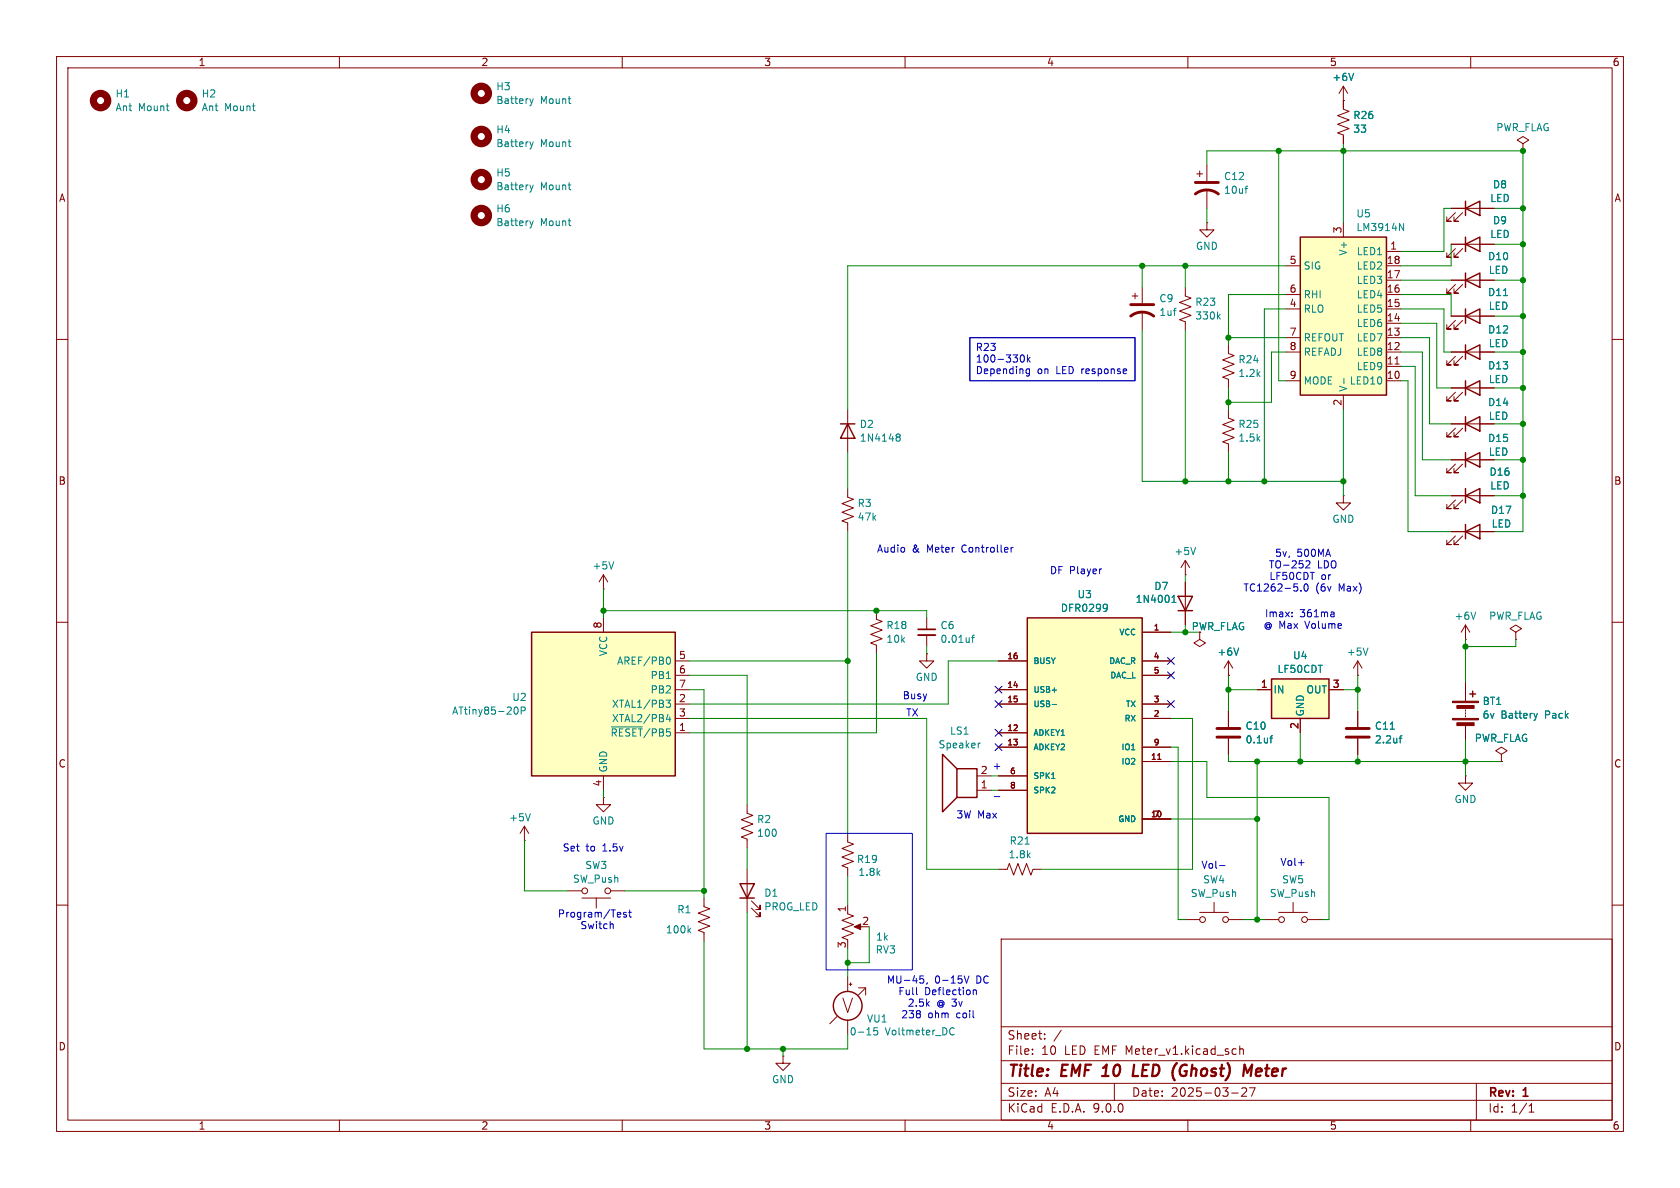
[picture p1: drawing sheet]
<svg xmlns="http://www.w3.org/2000/svg" width="297mm" height="210mm" viewBox="0 0 297 210" stroke-linecap="round" stroke-linejoin="round" font-family="sans-serif">
<g fill="none" stroke="#840000" stroke-width=".18">
<path d="M10 10h277v190h-277zM12 12h273v186h-273zM60 10v2M110 10v2M160 10v2M210 10v2M237.5 15.2v4.1l1 .4-2 .7 2 .8-2 .8 2 .7-2 .8 1 .4v1.5M237.5 17.8h.1M237.5 15.2l-.8 1.3M237.5 15.2l.8 1.3M260 10v2M269.2 25.4l1.1-.6-1.1-.7-1 .7 1 .6v1.3"/>
<path d="M269.2 26.7h.1M209.5 50.8v1.5l1.1 .4-2.1 .8 2.1 .7-2.1 .8 2.1 .8-2.1 .7 1 .4v1.5M10 60h2M217.2 72.4v1.5l1 .4-2 .8 2 .7-2 .8 2 .7-2 .8 1 .4v1.5M256.5 68.6h7.7M256.5 74.9h7.7M257.3 69.3l-1.5 1.6h.7h-.7v-.8M257.3 75.7l-1.5 1.5h.7h-.7v-.7M258.6 69.3l-1.6 1.6h.8h-.8v-.8M258.6 75.7l-1.6 1.5h.8h-.8v-.7M285 60h2M237.5 87.6v1.3h1.3l-1.3 1.3-1.3-1.3h1.3"/>
<path d="M237.5 87.6h.1M10 110h2M212.1 111.8v1.2l1 .7-1 .6-1-.6 1-.7M217.2 119.4h.1M217.2 116.8v2.6M217.2 116.8l-.8 1.3M217.2 116.8l.7 1.3M240 119.4h.1M240 116.8l-.7 1.3M240 116.8l.8 1.3M240 116.8v2.6M285 110h2"/>
<path d="M214.6 159.5v1.8M10 160h2M177 166h108v32h-108zM209.5 162.6h2.6M212.1 161.3h5.1M217.2 162.6h2.5M285 160h2M60 198v2M110 198v2M160 198v2M177 194.5h108M177 191.5h108"/>
<path d="M177 187.5h108M177 181.5h108M182.5 186.3v.1M182.5 185.5v.1M184.7 183.6v.1M184.7 182.8v.1M187.6 182.1l-1.3 2M197 191.5v3M210 198v2M217.7 193.2h1.2M218.4 185.4l.1 .1M218.5 186.3l-.1 .1"/>
<path d="M219.2 184.9v1.5M219.2 185.5l.2-.1 .3 .1 .1 .9M220.3 192.4v.5l-.8 .9h.9M220.9 192.3h1l-.7 1.5M260 198v2M261 191.5v6.5M270.3 196.6h.9M270.3 195.5l.4-.4v1.5"/>
<circle cx="212.6" cy="162.6" r=".51"/>
<circle cx="216.7" cy="162.6" r=".51"/>
</g>
<path d="M200.5 188.2l-.2 2h.9M208.1 187.9l-.1 .1M208.6 189.7l.2 .4 .3 .1M209.1 188.3l-.5 .8M220.5 189.6l.9-1.4-.3 2M222.4 188.9l-.3 .3-.1 .7 .3 .3h.3M223 189.4l-.9 .1" fill="none" stroke="#840000" stroke-width=".4"/>
<path d="M239.3 13l-.4 1.2M215.4 55.9l.3 .5M215.7 55.6l-.5 .4M219 114.6l-.4 1.2M241.8 114.6l-.4 1.2" fill="none" stroke="#008484" stroke-width=".18"/>
<path d="M259.1 68.6l2.5-1.3v2.6zM259.1 74.9l2.5-1.2v2.5zM259.1 67.3v2.6M259.1 73.7v2.5" fill="none" stroke="#840000" stroke-width=".25"/>
<path d="M229.9 41.9h15.2v28h-15.2z" fill="#ffffc2"/>
<g fill="none" stroke="#840000" stroke-width=".25">
<path d="M259.1 36.8l2.5-1.2v2.5zM259.1 35.6v2.5M229.9 41.9h15.2v28h-15.2zM259.1 49.5l2.5-1.2v2.5zM259.1 55.9l2.5-1.3v2.6zM259.1 43.2l2.5-1.3v2.6zM259.1 41.9v2.6M259.1 48.3v2.5M259.1 54.6v2.6M259.1 62.2l2.5-1.2v2.5zM259.1 61v2.5M259.1 94l2.5-1.3v2.6z"/>
<path d="M259.1 81.3l2.5-1.3v2.6zM259.1 87.6l2.5-1.2v2.5zM259.1 80v2.6M259.1 86.4v2.5M259.1 92.7v2.6M259.8 122.7h1.1M260.3 122.2v1"/>
</g>
<g fill="none" stroke="#840000" stroke-width=".18">
<path d="M211.6 30.7h1M212.1 30.2v1M213.4 39.4v1.2h1.2l-1.2 1.3-1.3-1.3h1.3M213.4 39.4h.1M213.4 29.2v2.8M213.4 33.5v3.3M237.5 39.4v2.5M256.5 36.8h7.7M257.3 37.6l-1.5 1.5h.7h-.7v-.7M258.6 37.6l-1.6 1.5h.8h-.8v-.7M227.3 47h2.6M227.3 52.1h2.6"/>
<path d="M227.3 54.6h2.6M227.3 59.7h2.6M245.1 47h2.5M245.1 52.1h2.5M245.1 54.6h2.5M245.1 59.7h2.5M245.1 44.5h2.5M245.1 49.5h2.5M245.1 57.2h2.5M256.5 49.5h7.7M256.5 55.9h7.7M256.5 43.2h7.7"/>
<path d="M257.3 50.3l-1.5 1.5h.7h-.7v-.7M257.3 56.6l-1.5 1.6h.7h-.7v-.8M257.3 43.9l-1.5 1.6h.7h-.7v-.8M258.6 50.3l-1.6 1.5h.8h-.8v-.7M258.6 56.6l-1.6 1.6h.8h-.8v-.8M258.6 43.9l-1.6 1.6h.8h-.8v-.8M217.2 61v1.5l1 .4-2 .7 2 .8-2 .8 2 .7-2 .8 1 .4v1.5M227.3 62.2h2.6M227.3 67.3h2.6M237.5 69.9v2.5M245.1 62.2h2.5M245.1 67.3h2.5"/>
<path d="M245.1 64.8h2.5M246.6 64.4h.7M256.5 62.2h7.7M257.3 63l-1.5 1.5h.7h-.7v-.7M258.6 63l-1.6 1.5h.8h-.8v-.7M256.5 94h7.7M256.5 81.3h7.7M256.5 87.6h7.7M257.3 94.7l-1.5 1.6h.7h-.7v-.8M257.3 82l-1.5 1.6h.7h-.7v-.8M257.3 88.4l-1.5 1.5h.7h-.7v-.7M258.6 94.7l-1.6 1.6h.8h-.8v-.8"/>
<path d="M258.6 82l-1.6 1.6h.8h-.8v-.8M258.6 88.4l-1.6 1.5h.8h-.8v-.7M259.1 113h.1M259.1 110.5l-.8 1.3M259.1 110.5l.7 1.3M259.1 110.5v2.5M268 111.8l1-.7-1-.6-1 .6 1 .7v1.2M268 113h.1M217.2 125.7v2.8M217.2 130.6v2.8M240 125.7v2.8M240 130.6v2.8"/>
<path d="M259.1 137.2v1.2h1.2l-1.2 1.3-1.3-1.3h1.3M259.1 137.2h.1M259.1 120.7v3.3M259.1 125.5v.2M259.1 126v.2M259.1 126.5v.2M259.1 128.3v2.5M265.4 133.4l1-.7-1-.6-1 .6 1 .7v1.2M265.4 134.6h.1M228.6 159.5v1.8M223.5 162.6h2.6M226.1 161.3h5"/>
<path d="M231.1 162.6h2.6"/>
<circle cx="226.6" cy="162.6" r=".51"/>
<circle cx="230.6" cy="162.6" r=".51"/>
</g>
<path d="M220.1 33.3h.5M220.6 32.9l-.3 .1M247.4 39.5l.7 1.3v-1.3M265.8 52.3h.7M237.6 66.9v1M260.9 108.2l-.4 1.3M224.5 130.5h.5M225 130.1l-.3 .1v1.1M245.8 128.9h.7M247.4 130.5h.4M247.8 130.1l-.3 .1v1.1M271.8 126.1l-.3 .9" fill="none" stroke="#008484" stroke-width=".18"/>
<path d="M211.3 34.3a3.3 3.3 0 0 1 4.1 0M211.3 32.3h4.1M215.1 128.8h4.1M215.1 130.3h4.1M238 128.8h4.1M238 130.3h4.1" fill="none" stroke="#840000" stroke-width=".51"/>
<g fill="#840000" stroke="#840000" stroke-width=".18">
<path d="M256.8 124h4.6v.2h-4.6z"/>
<path d="M256.8 127h4.6v.3h-4.6z"/>
<path d="M257.6 124.7h3v.5h-3z"/>
<path d="M257.6 127.8h3v.5h-3z"/>
</g>
<path d="M224.8 120h10.1v7h-10.1z" fill="#ffffc2"/>
<g fill="none" stroke="#840000" stroke-width=".25">
<path d="M224.8 120h10.1v7h-10.1zM130.8 156.2h2.5l-1.2 2.6zM130.8 158.8h2.5"/>
<circle cx="149.9" cy="177.8" r="2.54"/>
</g>
<g fill="none" stroke="#840000" stroke-width=".18">
<path d="M222.2 121.9h2.6M229.9 127v2.5M234.9 121.9h2.6M124.5 158.8v1.5l1 .4-2.1 .7 2.1 .8-2.1 .7 2.1 .8-2.1 .8 1.1 .3v1.6M132.1 142.2v1.6l1 .3-2 .8 2 .8-2 .7 2 .8-2 .8 1 .3v1.6M132.1 153.7v7.6M132.8 159.3l1.6 1.5v-.8v.8h-.8M149.9 147.3v1.5l1 .4-2.1 .8 2.1 .7-2.1 .8 2.1 .8-2.1 .7 1.1 .4v1.5M176.5 153.7h1.6l.3-1 .8 2 .8-2 .7 2 .8-2 .7 2 .4-1h1.5M132.8 160.5l1.6 1.6v-.8v.8h-.8M148 179.7l-1.3 1.3M149.9 161.5l1 .4-2.1 .8 2.1 .7-2.1 .8 2.1 .8-2.1 .7 1.1 .4v.3"/>
<path d="M149.9 160v1.3M149.9 172.7v2.6M150.1 174h.5M150.4 173.7v.5M151.4 163.8h1M151.8 174.6h1.2v1.3M153 174.6l-1.2 1.3M138.4 186.7v1.3h1.3l-1.3 1.2-1.2-1.2h1.2M138.4 186.7h.1M149.9 180.3v2.6"/>
</g>
<path d="M151 163.8l1.1-.5v1z" fill="#840000" stroke="#840000" stroke-width=".18"/>
<path d="M181.2 149.2h.7M121.8 164.4l.3 .5M122.1 164.1l-.5 .5M155.1 181.7h-.6v.6l.1-.1h.5l.1 .2-.1 .4-.2 .2-.4-.2M168.1 181.7h.3l.3 .1M168.7 182.8l-.3 .2-.3-.1" fill="none" stroke="#008484" stroke-width=".18"/>
<path d="M181.6 109.2h20.3v38.1h-20.3z" fill="#ffffc2"/>
<path d="M181.6 109.2h20.3v38.1h-20.3zM208.3 105.4h2.5l-1.3 2.6zM208.3 108h2.5M169.2 135.9h3.5v5.1h-3.5zM169.2 135.9l-2.6-2.5v10.1l2.6-2.5" fill="none" stroke="#840000" stroke-width=".25"/>
<g fill="none" stroke="#840000" stroke-width=".18">
<path d="M200.2 52.3h1M200.7 51.8v1M201.9 50.8v2.8M201.9 55.1v3.3M209.5 99.1l-.7 1.2M209.5 99.1l.8 1.2M209.5 99.1v2.5M154.9 108v1.5l1.1 .4-2.1 .7 2.1 .8-2.1 .7 2.1 .8-2.1 .8 1 .3v1.6M163.8 115.6v1.2h1.3l-1.3 1.3-1.2-1.3h1.2M163.8 115.6h.1M163.8 109.2v2.1M163.8 112.3v2"/>
<path d="M176.5 116.8h5.1M201.9 116.8h5.1M201.9 111.8h5.1M201.9 119.4h5.1M209.5 101.6h.1M209.5 102.9v7.6M172.7 137.2h2.6M172.7 139.7h2.6M176.5 121.9h5.1M176.5 124.5h5.1M176.5 129.5h5.1M176.5 132.1h5.1"/>
<path d="M176.5 137.2h5.1M176.5 139.7h5.1M201.9 124.5h5.1M201.9 132.1h5.1M201.9 127h5.1M201.9 134.6h5.1M204.7 134.2h.5M92.7 148.6h.1M92.7 146.1l-.8 1.2M92.7 146.1l.8 1.2M92.7 146.1v2.5M100.3 157.5h2.6"/>
<path d="M102.9 158.8h5M105.4 158.8v1.7M106.7 141v1.2h1.2l-1.2 1.3-1.3-1.3h1.3M106.7 141h.1M107.9 157.5h2.6M201.9 144.8h5.1"/>
<circle cx="103.4" cy="157.5" r=".51"/>
<circle cx="107.4" cy="157.5" r=".51"/>
</g>
<g fill="none" stroke="#008484" stroke-width=".18">
<path d="M207.4 54.9h.5M207.8 54.5h.1M211.4 96.8l-.5 1.2M171.8 112.7h.5M172.3 112.3l-.4 .2v1.1M195.5 106.8l.2 .1a1.03 1.03 0 0 1-.2 1.1M195.8 107.4l-.3 .2M207.2 106.5h.7M207.2 105.6l.3-.4v1.3M173.3 131.4l-.3 .1M185.9 137.6h.6M186 124.5h.8"/>
<path d="M93.8 143.8l-.5 1.3"/>
</g>
<path d="M162.3 111.3h3.1" fill="none" stroke="#840000" stroke-width=".3"/>
<path d="M162.3 112.3h3.1" fill="none" stroke="#840000" stroke-width=".33"/>
<path d="M199.9 55.9a3.3 3.3 0 0 1 4.1 0M199.9 53.8h4.1" fill="none" stroke="#840000" stroke-width=".51"/>
<path d="M94 111.8h25.4v25.4h-25.4z" fill="#ffffc2"/>
<path d="M148.6 74.9h2.5M149.9 74.9l1.2 2.6h-2.5zM94 111.8h25.4v25.4h-25.4z" fill="none" stroke="#840000" stroke-width=".25"/>
<g fill="none" stroke="#840000" stroke-width=".18">
<path d="M237.5 17.8h.1M237.5 17.8v1.3M237.5 24.1v1.3M256.5 36.8h2.6M261.6 36.8h2.6M256.5 49.5h2.6M256.5 55.9h2.6M256.5 43.2h2.6M261.6 49.5h2.6M261.6 55.9h2.6M261.6 43.2h2.6M149.9 72.4v7.6"/>
<path d="M256.5 74.9h2.6M256.5 68.6h2.6M256.5 62.2h2.6M261.6 74.9h2.6M261.6 68.6h2.6M261.6 62.2h2.6M149.9 86.4v1.5l1 .4-2.1 .7 2.1 .8-2.1 .8 2.1 .7-2.1 .8 1.1 .4v1.5M256.5 94h2.6M256.5 81.3h2.6M256.5 87.6h2.6M261.6 94h2.6M261.6 81.3h2.6"/>
<path d="M261.6 87.6h2.6M106.7 104.1h.1M106.7 101.6v2.5M106.7 109.2v2.6M106.7 101.6l-.8 1.3M106.7 101.6l.7 1.3M119.4 116.8h2.5M119.4 119.4h2.5M176.5 116.8h5.1M201.9 116.8h5.1M201.9 119.4h5.1M201.9 111.8h5.1"/>
<path d="M209.5 102.9v2.5M209.5 108v2.5M217.2 119.4h.1M106.7 137.2v2.5M119.4 121.9h2.5M119.4 124.5h2.5M119.4 127h2.5M119.4 129.5h2.5M176.5 121.9h5.1M176.5 124.5h5.1M176.5 129.5h5.1M176.5 132.1h5.1"/>
<path d="M176.5 137.2h5.1M176.5 139.7h5.1M201.9 124.5h5.1M201.9 127h5.1M201.9 132.1h5.1M201.9 134.6h5.1M204.7 134.2h.5M217.2 125.7v2.8M217.2 130.6v2.8M222.2 121.9h2.6M229.9 127v2.5M234.9 121.9h2.6"/>
<path d="M240 125.7v2.8M240 130.6v2.8M259.1 120.7v2.5M259.1 128.3v2.5M265.4 134.6h.1M201.9 144.8h5.1"/>
</g>
<g fill="none" stroke="#008484" stroke-width=".18">
<path d="M93.7 17.5l.3 .8M94 18.3l-.2 .4M94.3 17.5l-.3 .8M239.3 13l-.4 1.2M93.7 25.1l.3 .8M93.7 39l.3 .9M93.7 32.7l.3 .8M94 25.9l-.2 .4M94 39.9l-.2 .4M94 33.5l-.2 .4M94.3 25.1l-.3 .8M94.3 39l-.3 .9"/>
<path d="M94.3 32.7l-.3 .8M265.8 52.3h.7M158.5 77.2l.2 .1M158.5 76.8l.4-.1 .2 .1v.2l-.2 .3M158.7 77.3h.2M158.7 77.3h-.2M158.9 77.3l.2 .2v.4l-.2 .1-.4-.1M108.5 99.3l-.4 1.3M118 116.2l.1-.1a.68 .68 0 0 1 .4 .7 .68 .68 0 0 1-.4 .6h-.1M195.5 106.8l.2 .1a1.03 1.03 0 0 1-.2 1.1M195.8 107.4l-.3 .2M207.2 106.5h.7"/>
<path d="M207.2 105.6l.3-.4v1.3M219 114.6l-.4 1.2M91.1 125h.1a.68 .68 0 0 1 .4 .6 .68 .68 0 0 1-.4 .7l-.1-.1M92.1 125.6h.6l.2-.2-.1-.3-.7-.1v1.3M108.1 128.5h5.5M117.7 123.8h.8l-.4 .5 .4 .1v.5l-.2 .1h-.5M118.1 126.2l-.3 1h.8M118.4 126.7v.9M185.9 137.6h.6M186 124.5h.8M224.5 130.5h.5M225 130.1l-.3 .1v1.1"/>
<path d="M245.8 128.9h.7M247.4 130.5h.4M247.8 130.1l-.3 .1v1.1M271.8 126.1l-.3 .9"/>
</g>
<g fill="none" stroke="#840000" stroke-width="1.3">
<circle cx="17.8" cy="17.8" r="1.27"/>
<circle cx="33" cy="17.8" r="1.27"/>
<circle cx="85.1" cy="16.5" r="1.27"/>
<circle cx="85.1" cy="38.1" r="1.27"/>
<circle cx="85.1" cy="31.7" r="1.27"/>
<circle cx="85.1" cy="24.1" r="1.27"/>
</g>
<g fill="none" stroke="#008400" stroke-width=".18">
<path d="M213.4 29.2v-2.5h55.8v67.3h-5M213.4 36.8v2.6M226.1 26.7v40.6h1.2M237.5 25.4v14M256.5 36.8h-1.2v7.7h-7.7M264.2 36.8h5M201.9 58.4v26.7h35.6M201.9 47v3.8M209.5 47v3.8M209.5 58.4v26.7M217.2 59.7h10.1M227.3 54.6h-3.8v30.5"/>
<path d="M227.3 52.1h-10.1v8.9M227.3 47h-77.4v25.4M247.6 54.6h7.7v7.6h1.2M247.6 52.1h8.9v3.8M247.6 59.7h5.1v15.2h3.8M247.6 57.2h6.4v11.4h2.5M247.6 49.5h8.9M256.5 43.2v3.8h-8.9M264.2 55.9h5M264.2 43.2h5M264.2 49.5h5M217.2 68.6v3.8"/>
<path d="M227.3 62.2h-2.5v8.9h-7.6M237.5 72.4v15.2M247.6 62.2h3.9v19.1h5M247.6 67.3h1.3v26.7h7.6M247.6 64.8h2.6v22.8h6.3M264.2 62.2h5M264.2 68.6h5M264.2 74.9h5M149.9 80v6.4M149.9 94v53.3M217.2 80v5.1M264.2 81.3h5"/>
<path d="M264.2 87.6h5M106.7 108h57.1v1.2M106.7 104.1v5.1M121.9 119.4h10.2v22.8M121.9 116.8h28M154.9 115.6v13.9h-33M163.8 114.3v1.3M176.5 116.8h-8.9v7.7h-45.7M207 111.8h5.1M209.5 101.6v1.3M209.5 110.5v1.3M217.2 119.4v6.3"/>
<path d="M240 119.4v6.3M259.1 113v7.7M268 113v1.3h-8.9M106.7 139.7v1.3M121.9 121.9h2.6v36.9M121.9 127h41.9v26.7h12.7M175.3 139.7h1.2M175.3 137.2h1.2M207 134.6h6.4v6.4h21.5v21.6h-1.2M207 132.1h1.3v30.5h1.2M207 127h3.8v26.7h-26.7M217.2 133.4v1.2h48.2"/>
<path d="M217.2 121.9h5M222.2 134.6v28M229.9 129.5v5.1M237.5 121.9h2.5M240 133.4v1.2M259.1 130.8v6.4M92.7 148.6v8.9h7.6M110.5 157.5h14M132.1 149.9v3.8M149.9 154.9v5.1M207 144.8h15.2M124.5 166.4v19h25.4v-2.5"/>
<path d="M132.1 161.3v24.1M149.9 167.6v5.1M153.7 163.8v6.4h-3.8M219.7 162.6h3.8M138.4 185.4v1.3"/>
</g>
<g fill="none" stroke="#000084" stroke-width=".18">
<path d="M206.4 116.2l1.2 1.2M206.4 118.8l1.2 1.2M207.6 116.2l-1.2 1.2M207.6 118.8l-1.2 1.2M175.9 121.3l1.2 1.2M175.9 131.5l1.2 1.2M175.9 128.9l1.2 1.2M175.9 123.9l1.2 1.2M177.1 121.3l-1.2 1.2M177.1 131.5l-1.2 1.2M177.1 128.9l-1.2 1.2M177.1 123.9l-1.2 1.2"/>
<path d="M206.4 123.9l1.2 1.2M207.6 123.9l-1.2 1.2"/>
</g>
<g fill="none" stroke="#0000c2" stroke-width=".18">
<path d="M171.4 59.7h29.3v7.6h-29.3zM180.4 63.2l.1-.3 .2-.2a.68 .68 0 0 1 .4 .7 .68 .68 0 0 1-.4 .6l-.2-.1-.1-.4M181.5 65.9l.1 .2 .4-.1M181.6 62.7v1.3M181.8 63.5l.3 .5M182 65.2v1l-.2 .3-.3-.1M182 65.3l-.4-.1-.1 .1M182.1 63.2l-.5 .4M178.7 96.8v.8M179.1 96.8l-.4 .2M231.5 99.3v.4l-.7 .7h.8M194.6 100.6h.2"/>
<path d="M228.4 108.9v.1M228.4 108.2v.2M230 104.4v.1M230.7 103.3a.69 .69 0 0 0 .3 1.2l.1-.1 .2-.4-.2-.7M235.7 108.2l.2 .2v.6M235.9 109h-.2M235.9 108.5l-.2 .1M146 147.3h15.3v24.2h-15.3zM175.8 140.8h1M215.6 153h1M229.6 152.5h.9M108.4 163.4v.8"/>
<path d="M110.7 161.3h-.3l-.2 .2 .1 .1 .4 .2v.3h-.5M111.1 161.3h.5M111.3 160.9v1l.3 .2M162 175.7l.2 .1M162.7 172.5h.6M162.8 173h.3l.2 .2-.1 .5-.4 .1M163.9 173.7l-.1 .3M170.5 172.5l.4 1.3 .4-1.3M172.1 175v.8M172.1 175.1l.1-.1 .3 .1 .1 .7"/>
</g>
<g fill="#008400" stroke="#008400" stroke-width=".18">
<circle cx="226.1" cy="26.7" r=".46"/>
<circle cx="237.5" cy="26.7" r=".46"/>
<circle cx="269.2" cy="36.8" r=".46"/>
<circle cx="269.2" cy="43.2" r=".46"/>
<circle cx="269.2" cy="26.7" r=".46"/>
<circle cx="269.2" cy="49.5" r=".46"/>
<circle cx="223.5" cy="85.1" r=".46"/>
<circle cx="237.5" cy="85.1" r=".46"/>
<circle cx="217.2" cy="85.1" r=".46"/>
<circle cx="240" cy="121.9" r=".46"/>
<circle cx="259.1" cy="114.3" r=".46"/>
<circle cx="259.1" cy="134.6" r=".46"/>
<circle cx="217.2" cy="71.1" r=".46"/>
<circle cx="201.9" cy="47" r=".46"/>
<circle cx="209.5" cy="47" r=".46"/>
<circle cx="217.2" cy="59.7" r=".46"/>
<circle cx="209.5" cy="85.1" r=".46"/>
<circle cx="269.2" cy="68.6" r=".46"/>
<circle cx="269.2" cy="74.9" r=".46"/>
<circle cx="269.2" cy="62.2" r=".46"/>
<circle cx="269.2" cy="55.9" r=".46"/>
<circle cx="269.2" cy="81.3" r=".46"/>
<circle cx="269.2" cy="87.6" r=".46"/>
<circle cx="229.9" cy="134.6" r=".46"/>
<circle cx="240" cy="134.6" r=".46"/>
<circle cx="222.2" cy="162.6" r=".46"/>
<circle cx="222.2" cy="134.6" r=".46"/>
<circle cx="222.2" cy="144.8" r=".46"/>
<circle cx="149.9" cy="170.2" r=".46"/>
<circle cx="132.1" cy="185.4" r=".46"/>
<circle cx="138.4" cy="185.4" r=".46"/>
<circle cx="217.2" cy="121.9" r=".46"/>
<circle cx="209.5" cy="111.8" r=".46"/>
<circle cx="124.5" cy="157.5" r=".46"/>
<circle cx="149.9" cy="116.8" r=".46"/>
<circle cx="106.7" cy="108" r=".46"/>
<circle cx="154.9" cy="108" r=".46"/>
</g>
<text font-size="3.5" fill="#840000" x="148.8" y="179.3">V</text>
<g font-size="2.8" fill="#840000">
<text x="178" y="190.9">Title:</text>
<text x="187.7" y="190.9">EMF 10</text>
<text x="201.9" y="190.9">LED</text>
<text x="209.7" y="190.9">(Ghost)</text>
<text x="223" y="190.9">Meter</text>
</g>
<g font-size="2.1" fill="#840000">
<text x="178" y="184">Sheet:</text>
<text x="178" y="186.7">File:</text>
<text x="184.1" y="186.7">10</text>
<text x="188.2" y="186.7">LED EMF Meter_v1.kicad_sch</text>
<text x="178" y="196.9">KiCad</text>
<text x="178" y="194.1">Size:</text>
<text x="184.7" y="194.1">A4</text>
<text x="185.7" y="196.9">E.D.A.</text>
<text x="193.3" y="196.9">9.0.0</text>
<text x="200" y="194.1">Date:</text>
<text x="207" y="194.1">2025-03-27</text>
<text x="263" y="194.3">Rev:</text>
<text x="263" y="196.9">Id:</text>
<text x="267.1" y="196.9">1/1</text>
<text x="269.4" y="194.3">1</text>
</g>
<g font-size="1.8" fill="#840000">
<text x="35" y="11.9">1</text>
<text x="85" y="11.9">2</text>
<text x="135" y="11.9">3</text>
<text x="185" y="11.9">4</text>
<text x="235" y="11.9">5</text>
<text x="285" y="11.9">6</text>
<text x="10.3" y="35.9">A</text>
<text x="285.3" y="35.9">A</text>
<text x="237.2" y="41.3" transform="rotate(-90 237.2 41.3)">3</text>
<text x="227.9" y="46.7">5</text>
<text x="245.1" y="46.7">18</text>
<text x="245.7" y="44.2">1</text>
<text x="227.9" y="51.8">6</text>
<text x="245.1" y="49.3">17</text>
<text x="245.1" y="51.8">16</text>
<text x="227.9" y="54.4">4</text>
<text x="227.9" y="59.4">7</text>
<text x="245.1" y="54.4">15</text>
<text x="245.1" y="56.9">14</text>
<text x="245.1" y="59.4">13</text>
<text x="227.9" y="62">8</text>
<text x="245.1" y="62">12</text>
<text x="245.1" y="64.5">11</text>
<text x="227.9" y="67.1">9</text>
<text x="237.2" y="71.8" transform="rotate(-90 237.2 71.8)">2</text>
<text x="245.1" y="67.1">10</text>
<text x="10.3" y="85.9">B</text>
<text x="285.3" y="85.9">B</text>
<text x="106.4" y="111.2" transform="rotate(-90 106.4 111.2)">8</text>
<text x="210.6" y="111.6">PWR_FLAG</text>
<text x="119.9" y="116.6">5</text>
<text x="119.9" y="119.1">6</text>
<text x="119.9" y="121.7">7</text>
<text x="119.9" y="124.2">2</text>
<text x="222.8" y="121.7">1</text>
<text x="235.5" y="121.7">3</text>
<text x="119.9" y="126.7">3</text>
<text x="119.9" y="129.3">1</text>
<text x="229.6" y="129" transform="rotate(-90 229.6 129)">2</text>
<text x="10.3" y="135.9">C</text>
<text x="173.3" y="136.9">2</text>
<text x="285.3" y="135.9">C</text>
<text x="106.4" y="139.1" transform="rotate(-90 106.4 139.1)">4</text>
<text x="173.3" y="139.4">1</text>
<text x="149.6" y="161.4" transform="rotate(-90 149.6 161.4)">1</text>
<text x="149.6" y="167.7" transform="rotate(-90 149.6 167.7)">3</text>
<text x="152.3" y="163.6">2</text>
<text x="10.3" y="185.9">D</text>
<text x="285.3" y="185.9">D</text>
<text x="35" y="199.9">1</text>
<text x="85" y="199.9">2</text>
<text x="135" y="199.9">3</text>
<text x="185" y="199.9">4</text>
<text x="235" y="199.9">5</text>
<text x="285" y="199.9">6</text>
</g>
<g font-size="1.8" fill="#008484">
<text x="20.3" y="17.4">H1</text>
<text x="35.6" y="17.4">H2</text>
<text x="87.6" y="16.2">H3</text>
<text x="235.5" y="14.5">+6V</text>
<text x="20.3" y="19.9">Ant</text>
<text x="24.5" y="19.9">Mount</text>
<text x="35.6" y="19.9">Ant</text>
<text x="39.7" y="19.9">Mount</text>
<text x="87.6" y="18.6">Battery</text>
<text x="87.6" y="23.8">H4</text>
<text x="95.5" y="18.6">Mount</text>
<text x="239.2" y="21.2">R26</text>
<text x="239.2" y="23.7">33</text>
<text x="264.4" y="23.4">PWR_FLAG</text>
<text x="87.6" y="26.2">Battery</text>
<text x="95.5" y="26.2">Mount</text>
<text x="87.6" y="33.8">Battery</text>
<text x="87.6" y="31.4">H5</text>
<text x="95.5" y="33.8">Mount</text>
<text x="216.3" y="34.5">10uf</text>
<text x="216.3" y="32">C12</text>
<text x="263.4" y="35.9">LED</text>
<text x="263.8" y="33.5">D8</text>
<text x="87.6" y="40.2">Battery</text>
<text x="87.6" y="37.8">H6</text>
<text x="95.5" y="40.2">Mount</text>
<text x="239.7" y="38.6">U5</text>
<text x="239.7" y="41.1">LM3914N</text>
<text x="263.8" y="39.8">D9</text>
<text x="211.3" y="44.4">GND</text>
<text x="230.4" y="47.9">SIG</text>
<text x="238.4" y="45.3" transform="rotate(-90 238.4 45.3)">V+</text>
<text x="239.7" y="45.3">LED1</text>
<text x="239.7" y="47.9">LED2</text>
<text x="263" y="46.2">D10</text>
<text x="263.4" y="42.3">LED</text>
<text x="204.9" y="53.6">C9</text>
<text x="230.4" y="52.9">RHI</text>
<text x="239.7" y="50.4">LED3</text>
<text x="239.7" y="52.9">LED4</text>
<text x="263" y="52.5">D11</text>
<text x="263.1" y="48.6">LED</text>
<text x="204.9" y="56.1">1uf</text>
<text x="211.2" y="54.3">R23</text>
<text x="211.2" y="56.7">330k</text>
<text x="230.4" y="55.5">RLO</text>
<text x="239.7" y="55.5">LED5</text>
<text x="239.7" y="58">LED6</text>
<text x="263" y="59.1">D12</text>
<text x="263.1" y="55">LED</text>
<text x="218.8" y="64.4">R24</text>
<text x="230.4" y="60.6">REFOUT</text>
<text x="230.4" y="63.1">REFADJ</text>
<text x="239.7" y="60.6">LED7</text>
<text x="239.7" y="63.1">LED8</text>
<text x="239.7" y="65.6">LED9</text>
<text x="263" y="65.5">D13</text>
<text x="263.1" y="61.6">LED</text>
<text x="218.8" y="66.8">1.2k</text>
<text x="230.4" y="68.2">MODE</text>
<text x="238.4" y="69.3" transform="rotate(-90 238.4 69.3)">V-</text>
<text x="238.5" y="68.2">LED10</text>
<text x="263" y="72">D14</text>
<text x="263.1" y="67.9">LED</text>
<text x="151.9" y="75.9">D2</text>
<text x="218.8" y="75.9">R25</text>
<text x="263.1" y="74.4">LED</text>
<text x="151.9" y="78.3">1N4148</text>
<text x="218.8" y="78.3">1.5k</text>
<text x="263" y="78.3">D15</text>
<text x="263.1" y="80.8">LED</text>
<text x="151.5" y="89.8">R3</text>
<text x="263.2" y="84.3">D16</text>
<text x="263.4" y="86.7">LED</text>
<text x="151.5" y="92.2">47k</text>
<text x="235.5" y="92.6">GND</text>
<text x="263.5" y="91">D17</text>
<text x="263.6" y="93.5">LED</text>
<text x="104.6" y="100.9">+5V</text>
<text x="207.5" y="98.3">+5V</text>
<text x="190.4" y="105.9">U3</text>
<text x="200.7" y="106.8">1N4001</text>
<text x="204" y="104.5">D7</text>
<text x="156.6" y="113.8">10k</text>
<text x="156.6" y="111.4">R18</text>
<text x="166.2" y="111.4">C6</text>
<text x="166.2" y="113.8">0.01uf</text>
<text x="187.4" y="108.4">DFR0299</text>
<text x="257" y="109.8">+6V</text>
<text x="263.2" y="109.8">PWR_FLAG</text>
<text x="107.5" y="116.1" transform="rotate(-90 107.5 116.1)">VCC</text>
<text x="109" y="117.7">AREF/PB0</text>
<text x="215.1" y="116.1">+6V</text>
<text x="225.7" y="119.2">LF50CDT</text>
<text x="228.5" y="116.7">U4</text>
<text x="238" y="116.1">+5V</text>
<text x="90.5" y="124.1">U2</text>
<text x="108.1" y="125.3">XTAL1/PB3</text>
<text x="114.9" y="120.2">PB1</text>
<text x="114.9" y="122.8">PB2</text>
<text x="161.8" y="120.6">GND</text>
<text x="225" y="122.8">IN</text>
<text x="230.9" y="122.8">OUT</text>
<text x="262" y="124.8">BT1</text>
<text x="79.8" y="126.5">ATtiny85-20P</text>
<text x="107.8" y="130.4">~{RESET}/PB5</text>
<text x="108.1" y="127.9">XTAL2/PB4</text>
<text x="167.8" y="130.1">LS1</text>
<text x="220.1" y="131.6">0.1uf</text>
<text x="220.1" y="129.2">C10</text>
<text x="230.7" y="126.7" transform="rotate(-90 230.7 126.7)">GND</text>
<text x="243" y="131.6">2.2uf</text>
<text x="243" y="129.2">C11</text>
<text x="260.6" y="131.4">PWR_FLAG</text>
<text x="262" y="127.2">6v</text>
<text x="265.4" y="127.2">Battery</text>
<text x="273.2" y="127.2">Pack</text>
<text x="107.5" y="136.7" transform="rotate(-90 107.5 136.7)">GND</text>
<text x="165.8" y="132.5">Speaker</text>
<text x="257" y="142.2">GND</text>
<text x="89.9" y="145.4">+5V</text>
<text x="104.6" y="146">GND</text>
<text x="133.7" y="145.7">R2</text>
<text x="133.7" y="148.1">100</text>
<text x="178.4" y="149.5">R21</text>
<text x="103.4" y="153.8">SW3</text>
<text x="151.4" y="152.8">R19</text>
<text x="151.6" y="155">1.8k</text>
<text x="178.2" y="151.9">1.8k</text>
<text x="101.2" y="156.2">SW_Push</text>
<text x="119.6" y="161.6">R1</text>
<text x="135" y="158.7">D1</text>
<text x="135" y="161.1">PROG_LED</text>
<text x="210.4" y="158.8">SW_Push</text>
<text x="212.6" y="156.4">SW4</text>
<text x="224.4" y="158.8">SW_Push</text>
<text x="226.6" y="156.4">SW5</text>
<text x="117.6" y="165.2">100k</text>
<text x="154.8" y="166.5">1k</text>
<text x="154.7" y="168.8">RV3</text>
<text x="150.1" y="183.2">0-15</text>
<text x="153.2" y="180.9">VU1</text>
<text x="156.5" y="183.2">Voltmeter_DC</text>
<text x="136.4" y="191.7">GND</text>
</g>
<g font-size="1.8" fill="#0000c2">
<text x="172.4" y="62.4">R23</text>
<text x="172.4" y="64.4">100-330k</text>
<text x="172.4" y="66.5">Depending</text>
<text x="183.4" y="66.5">on</text>
<text x="186.8" y="66.5">LED response</text>
<text x="154.9" y="97.9">Audio</text>
<text x="161.2" y="97.9">&amp;</text>
<text x="164" y="97.9">Meter</text>
<text x="170.3" y="97.9">Controller</text>
<text x="185.5" y="101.7">DF Player</text>
<text x="224.2" y="100.7">TO-252</text>
<text x="225.3" y="98.6">5v,</text>
<text x="229.3" y="98.6">500MA</text>
<text x="232.9" y="100.7">LDO</text>
<text x="219.7" y="104.8">TC1262-5.0</text>
<text x="224.3" y="102.7">LF50CDT</text>
<text x="232.6" y="104.8">(6v</text>
<text x="233.5" y="102.7">or</text>
<text x="236.8" y="104.8">Max)</text>
<text x="223.3" y="111.4">@ Max</text>
<text x="223.5" y="109.3">Imax:</text>
<text x="229.8" y="109.3">361ma</text>
<text x="230.9" y="111.4">Volume</text>
<text x="159.5" y="123.8">Busy</text>
<text x="160.1" y="126.9">TX</text>
<text x="175.4" y="136.2">+</text>
<text x="169" y="144.9">3W Max</text>
<text x="99.4" y="150.7">Set</text>
<text x="103.6" y="150.7">to</text>
<text x="106.6" y="150.7">1.5v</text>
<text x="212.3" y="153.8">Vol-</text>
<text x="226.3" y="153.3">Vol+</text>
<text x="98.5" y="162.4">Program/Test</text>
<text x="102.5" y="164.4">Switch</text>
<text x="156.7" y="174.1">MU-45,</text>
<text x="158.7" y="176.1">Full</text>
<text x="160.4" y="178.2">2.5k</text>
<text x="163.5" y="176.1">Deflection</text>
<text x="165.2" y="174.1">0-15V</text>
<text x="165.6" y="178.2">@ 3v</text>
<text x="172.7" y="174.1">DC</text>
<text x="159.2" y="180.2">238</text>
<text x="164" y="180.2">ohm</text>
<text x="169.2" y="180.2">coil</text>
</g>
<g font-size="1.4" fill="#008484">
<text x="197.8" y="112.5">VCC</text>
<text x="182.6" y="117.6">BUSY</text>
<text x="196" y="117.6">DAC_R</text>
<text x="182.6" y="122.7">USB+</text>
<text x="182.6" y="125.2">USB-</text>
<text x="196.2" y="120.1">DAC_L</text>
<text x="198.9" y="125.2">TX</text>
<text x="182.6" y="130.3">ADKEY1</text>
<text x="198.7" y="127.7">RX</text>
<text x="182.6" y="132.8">ADKEY2</text>
<text x="182.6" y="137.9">SPK1</text>
<text x="198.1" y="132.8">IO1</text>
<text x="198.1" y="135.4">IO2</text>
<text x="182.6" y="140.4">SPK2</text>
<text x="197.6" y="145.5">GND</text>
</g>
<g font-size="1.4" fill="#840000">
<text x="203.9" y="111.5">1</text>
<text x="178" y="116.6">16</text>
<text x="203.9" y="116.6">4</text>
<text x="203.9" y="119.1">5</text>
<text x="178" y="121.7">14</text>
<text x="178" y="124.2">15</text>
<text x="203.9" y="124.2">3</text>
<text x="178" y="129.3">12</text>
<text x="178" y="131.8">13</text>
<text x="203.9" y="126.7">2</text>
<text x="203.9" y="131.8">9</text>
<text x="178.5" y="136.9">6</text>
<text x="203.4" y="134.4">11</text>
<text x="178.5" y="139.4">8</text>
<text x="203.4" y="144.5">10</text>
<text x="203.9" y="144.5">7</text>
</g>
</svg>
